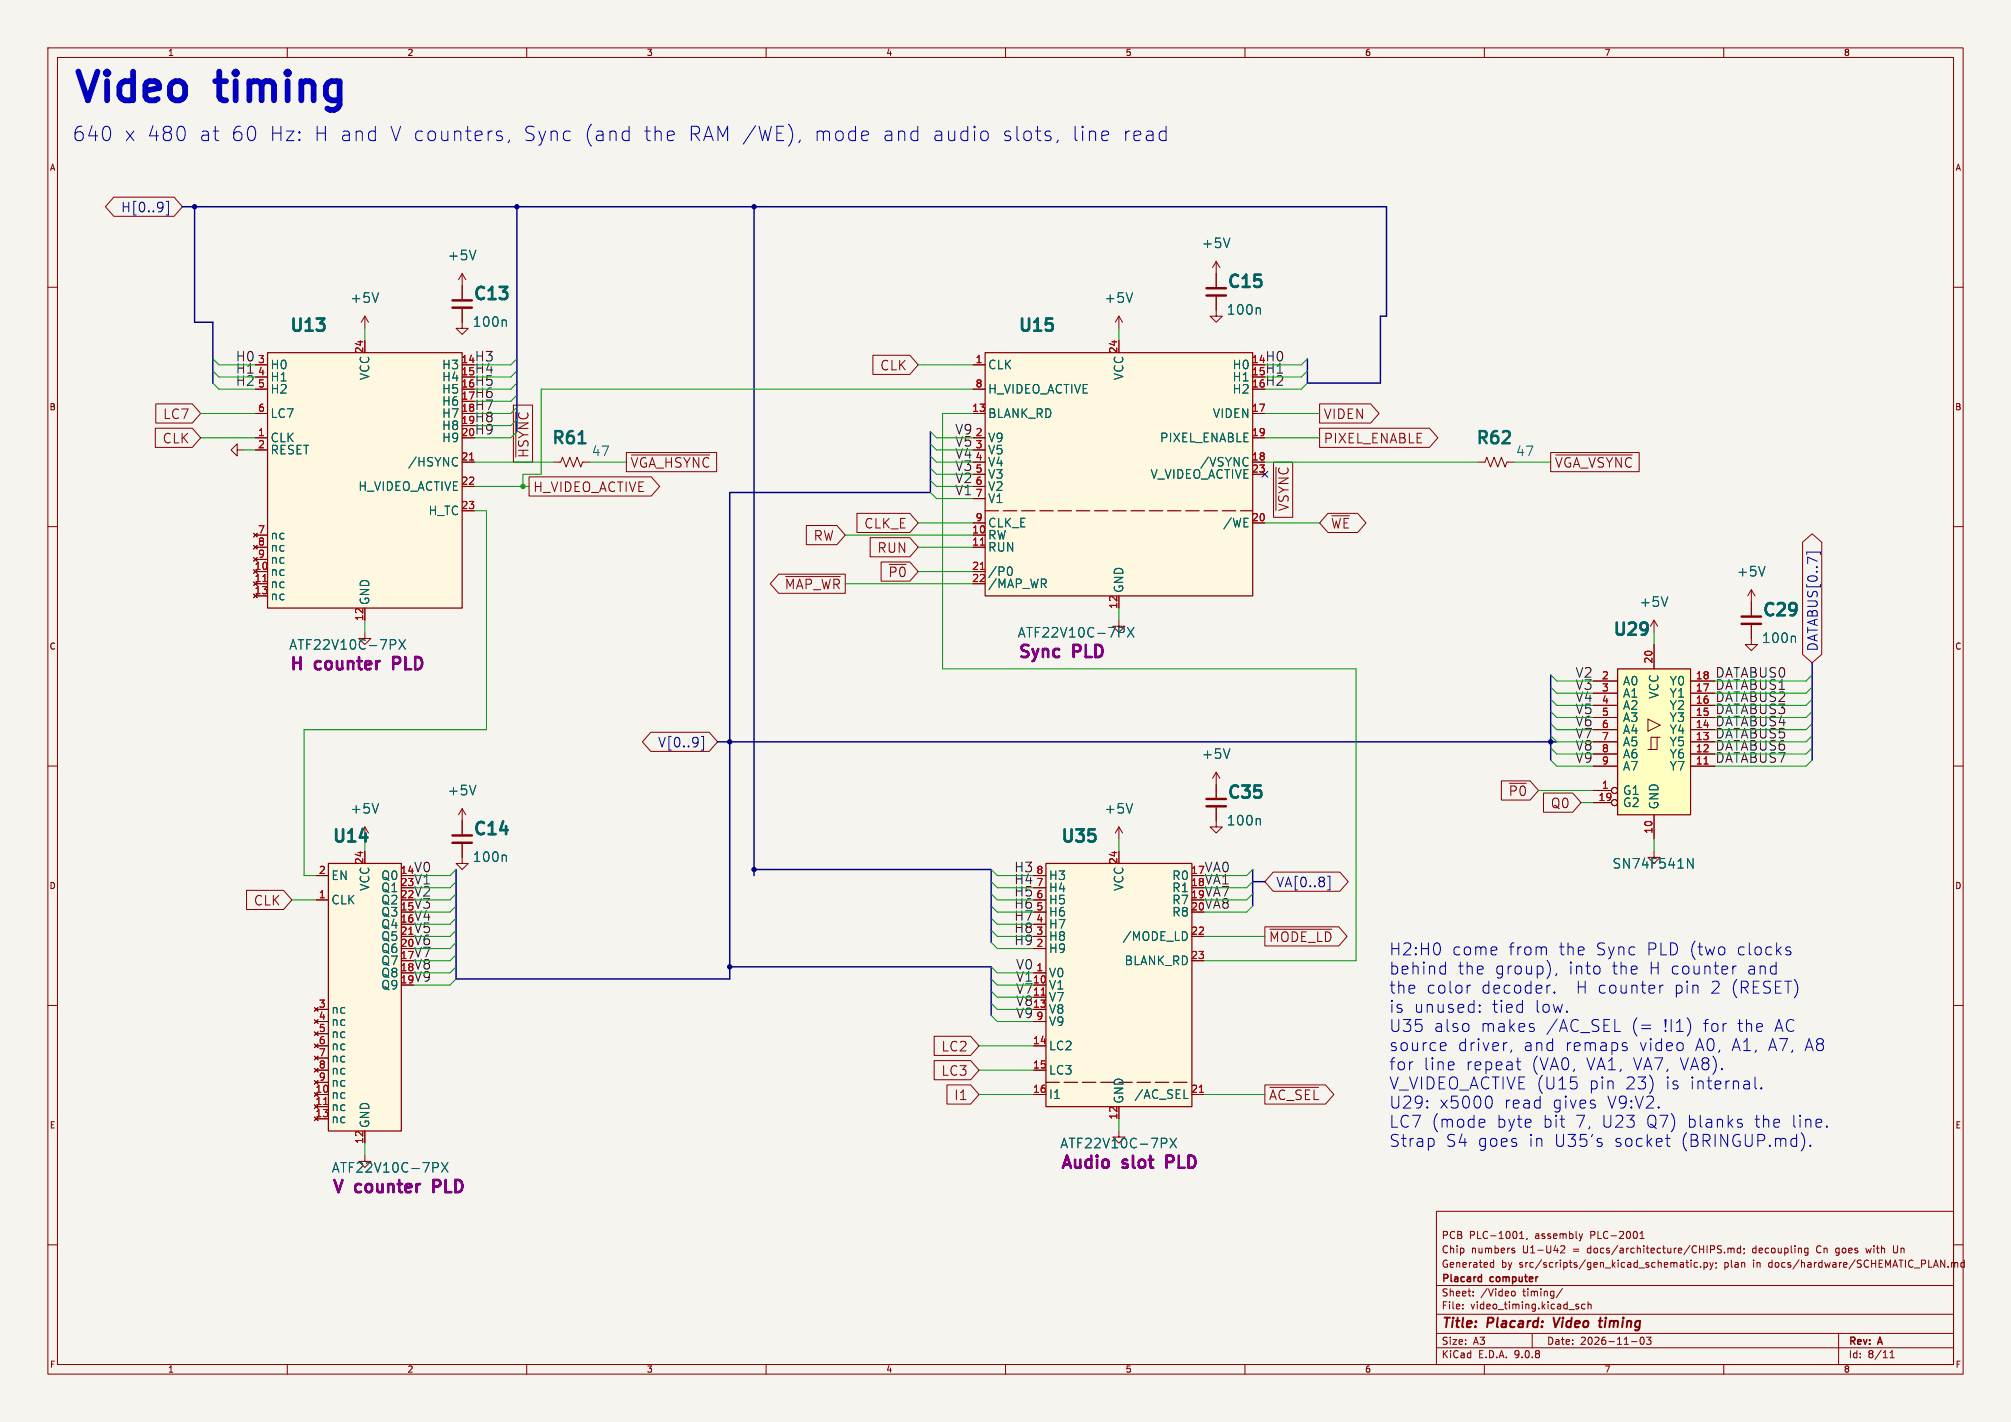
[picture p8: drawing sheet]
<svg xmlns="http://www.w3.org/2000/svg" width="420mm" height="297mm" viewBox="0 0 420 297" stroke-linecap="round" stroke-linejoin="round" font-family="sans-serif">
<path d="M0 0h420v297h-420z" fill="#f5f4ef" stroke="#f5f4ef" stroke-width=".21"/>
<g fill="none" stroke="#840000" stroke-width=".21">
<path d="M10 10h400v277h-400zM12 12h396v273h-396zM60 10v2M110 10v2M160 10v2M210 10v2M260 10v2M310 10v2M360 10v2M10 60h2M408 60h2M115.6 96.5h1.5l.4-1 .7 2 .8-2 .8 2 .7-2 .8 2 .4-1h1.5"/>
<path d="M10 110h2M408 110h2M10 160h2M408 160h2M233.7 172.7l-.8 1.3M233.7 172.7l.7 1.3M233.7 172.7v2.6M254 168.7v4h1.3l-1.3 1.3-1.3-1.3h1.3M254 161.3v5.3M254 161.3l-.8 1.3M254 161.3l.8 1.3M10 210h2"/>
<path d="M408 210h2M233.7 236.2v1.3h1.2l-1.2 1.3-1.3-1.3h1.3M300 253h108v32h-108zM317.4 258.7h.8M317.4 257.6l.4-.4v1.5M318.9 258.6l-.1 .3M329.8 257.7l.4 1M330.2 258.7l-.2 .3M330.5 257.7l-.3 1M342.5 258.7h.9M342.5 257.6l.4-.4v1.5M10 260h2"/>
<path d="M300 278.5h108M300 274.5h108M300 268.5h108M305.5 273.2v.2M305.5 272.5v.1M307.7 270.5v.2M307.7 269.8v.1M311.4 264.6h.5M311.4 263.8h.5M311.9 263.2v1.5M315.7 269.8l.5-.1 .2 .3-.1 .6-.4 .1-.2-.2M315.9 261.2l.4 .1 .1 .2-.2 .2h-.3"/>
<path d="M315.9 260.7l.4 .1M320 278.5v3M325.9 260.3l.6-.1 .3 .4-.9 1.1h.9M326.3 269.1l-1.3 1.9M329.2 272.8l.5 .3v.2l-.5 .1M329.2 272.5h.5M331 272.5l-.4-.1-.3 .3 .1 .6h.6M331.7 272.5l.2-.1 .3 .1 .1 .9M331.7 271.9v1.5M342.7 279.4a.81 .81 0 0 0 .3 1.4l.2-.2 .2-.4-.2-.8M344.8 279.3l-.5 .6 .4 .1v.6l-.2 .2-.6-.2M351.1 263.7h.3l.2 .2v.8"/>
<path d="M351.6 264.6l-.5 .1M351.6 264l-.5 .1M352.1 263.7h.6M352.3 263.2v1.3l.4 .2M353.2 263.2v.1M353.2 263.7v1M354.5 263.8l-.4-.1-.3 .3 .1 .6h.6M355.2 264.5v.2M355.9 263.8l.4-.1 .3 .3-.2 .6h-.5M355.9 263.7v1.5M357.1 263.7l.3 1M357.4 264.7l-.3 .5"/>
<path d="M357.8 263.7l-.4 1M358.4 263.8v.1M358.4 264.6l-.1 .3M358.9 260.2l.6 .1M359.2 261l.3 .3-.3 .4M360.2 261.5v.2M360.9 260.8l.4-.1 .2 .2M360.9 260.7v1M361.5 260.9l.2-.2 .4 .1 .1 .9M361.5 260.9v.8M363.5 260.8l-.4-.1-.3 .3 .1 .6h.6M363.5 260.2v1.5"/>
<path d="M364.2 260.8v.1M364.3 261.6l-.1 .3M377 261.6h.6M377 260.8h.6M377.6 260.7v1.2l-.2 .2-.3 .1M383.4 260.8v.7M384 278.5v6.5M389.7 260.7l.2 1M395.4 260.2v1.2l.2 .2 .4 .1M407.6 263.8l.4-.1 .2 .2M407.6 263.7v1M408 260h2"/>
<path d="M408.2 263.9l.2-.2 .4 .1 .1 .9M408.2 263.9v.8M410.2 263.8l-.4-.1-.3 .3 .2 .6h.5M410.2 263.2v1.5M60 285v2M110 285v2M160 285v2M210 285v2M260 285v2M300 281.5h108M310 285v2M340.7 280.2h1.2"/>
<path d="M360 285v2M394.7 283.6h.9M394.7 282.5l.5-.4v1.5"/>
</g>
<path d="M324.4 275.2l.5 2M333.9 275.9h.7M334.3 275.2l-.3 1.7 .1 .2 .4 .1" fill="none" stroke="#840000" stroke-width=".4"/>
<path d="M309 266.7l.4 .1M309.4 266.2v1.5M309.4 267.6l-.4 .1" fill="none" stroke="#840000" stroke-width=".3"/>
<path d="M120.8 92.6h1.5" fill="none" stroke="#006464" stroke-width=".51"/>
<path d="M252 166.9h4M252 168.4h4" fill="none" stroke="#840000" stroke-width=".51"/>
<path d="M263.1 171.1l.1 1.2" fill="none" stroke="#006464" stroke-width=".21"/>
<path d="M337.8 139.7h15.3v30.5h-15.3z" fill="#ffffc2"/>
<g fill="none" stroke="#840000" stroke-width=".21">
<path d="M345.4 129.5v2.6M345.4 134.6v5.1M345.4 129.5l-.7 1.3M345.4 129.5l.8 1.3M365.8 130.6v4h1.2l-1.2 1.3-1.3-1.3h1.3M365.8 123.2v5.3M365.8 123.2l-.8 1.3M365.8 123.2l.7 1.3M332.7 142.2h5.1M332.7 144.8h5.1M332.7 147.3h5.1M332.7 149.9h5.1"/>
<path d="M332.7 152.4h5.1M332.7 154.9h5.1M332.7 157.5h5.1M344.2 150.2l2.5 1.3-2.5 1.2zM346.1 154h-1.3v2.5M346.7 154h-.6v2.5h-1.9M353.1 142.2h5M353.1 144.8h5M353.1 147.3h5M353.1 149.9h5M353.1 152.4h5M353.1 154.9h5"/>
<path d="M353.1 157.5h5M332.7 160h5.1M332.7 165.1h3.8M332.7 167.6h3.8M345.4 177.8v1.3h1.3l-1.3 1.2-1.2-1.2h1.2M345.4 170.2v5.1M353.1 160h5"/>
<circle cx="337.2" cy="165.1" r=".63"/>
<circle cx="337.2" cy="167.6" r=".63"/>
</g>
<path d="M337.8 139.7h15.3v30.5h-15.3z" fill="none" stroke="#840000" stroke-width=".25"/>
<path d="M355.9 159.6h.8" fill="none" stroke="#a90000" stroke-width=".21"/>
<path d="M374.9 133l.1 1.2M352.4 179.3l1.2 2v-2" fill="none" stroke="#006464" stroke-width=".21"/>
<path d="M363.7 128.8h4.1M363.7 130.3h4.1" fill="none" stroke="#840000" stroke-width=".51"/>
<path d="M218.4 180.3h30.5v50.8h-30.5z" fill="#fff8e1"/>
<path d="M218.4 180.3h30.5v50.8h-30.5z" fill="none" stroke="#840000" stroke-width=".25"/>
<path d="M218.4 226.1h30.5" fill="none" stroke="#840000" stroke-width=".25" stroke-dasharray="2.8 1"/>
<g fill="none" stroke="#840000" stroke-width=".21">
<path d="M254 54.6l-.8 1.3M254 54.6l.8 1.3M254 54.6v5.3M96.5 67.3v1.3h1.3l-1.3 1.3-1.3-1.3h1.3M233.7 66l-.8 1.3M233.7 66l.7 1.3M233.7 66v2.6M254 62v4h1.3l-1.3 1.3-1.3-1.3h1.3M233.7 129.5v1.3h1.2l-1.2 1.3-1.3-1.3h1.3M215.9 182.9h2.5M215.9 185.4h2.5M215.9 188h2.5"/>
<path d="M215.9 190.5h2.5M215.9 193h2.5M215.9 195.6h2.5M215.9 198.1h2.5M215.9 203.2h2.5M215.9 208.3h2.5M215.9 213.4h2.5M248.9 228.6h2.6"/>
</g>
<path d="M217.5 207.8h.8M250.5 228.2h.8" fill="none" stroke="#a90000" stroke-width=".21"/>
<path d="M263.1 64.4l.1 1.2M244.4 237.7l1.3 2M245.7 237.7l-1.3 2M247.3 229.4h.8" fill="none" stroke="#006464" stroke-width=".21"/>
<path d="M252 60.2h4M252 61.7h4" fill="none" stroke="#840000" stroke-width=".51"/>
<path d="M205.7 73.7h55.9v50.8h-55.9z" fill="#fff8e1"/>
<path d="M205.7 73.7h55.9v50.8h-55.9z" fill="none" stroke="#840000" stroke-width=".25"/>
<path d="M205.7 106.7h55.9" fill="none" stroke="#840000" stroke-width=".25" stroke-dasharray="2.8 1"/>
<g fill="none" stroke="#840000" stroke-width=".21">
<path d="M203.2 76.2h2.5M49.5 94v-1.3l-1.2 1.3 1.2 1.3v-1.3h1.3M203.2 81.3h2.5M203.2 91.4h2.5M203.2 94h2.5M203.2 96.5h2.5M203.2 99.1h2.5M308.6 96.5h1.5l.4-1 .8 2 .7-2 .8 2 .8-2 .7 2 .4-1h1.5M203.2 101.6h2.5M203.2 104.1h2.5M203.2 109.2h2.5M203.2 114.3h2.5"/>
<path d="M203.2 119.4h2.5M96.5 179.1v1.2h1.3l-1.3 1.3-1.3-1.3h1.3M76.2 241.3v1.3h1.3l-1.3 1.2-1.3-1.2h1.3"/>
</g>
<path d="M204.8 113.9h.8M204.8 118.9h.8" fill="none" stroke="#a90000" stroke-width=".21"/>
<path d="M210.6 118.5l.2-.1a.98 .98 0 0 1 .7 .8 .98 .98 0 0 1-.4 .9h-.5M235.5 131.1l1.3 2M236.8 131.1l-1.3 2" fill="none" stroke="#006464" stroke-width=".21"/>
<path d="M68.6 180.3h15.2v55.9h-15.2z" fill="#fff8e1"/>
<path d="M68.6 180.3h15.2v55.9h-15.2z" fill="none" stroke="#840000" stroke-width=".25"/>
<g fill="none" stroke="#840000" stroke-width=".21">
<path d="M96.5 57.2l-.7 1.2M96.5 57.2l.8 1.2M96.5 57.2v2.5M76.2 132.1v1.3h1.3l-1.3 1.2-1.3-1.2h1.3M66 182.9h2.6M66 188h2.6M83.8 195.6h2.6M65.7 210.4l.7 .8M65.7 213l.7 .7M65.7 215.5l.7 .8M65.7 218.1l.7 .7M66 210.8h2.6"/>
<path d="M66 213.4h2.6M66 215.9h2.6M66 218.4h2.6M66.4 210.4l-.7 .8M66.4 213l-.7 .7M66.4 215.5l-.7 .8M66.4 218.1l-.7 .7M65.7 220.6l.7 .8M65.7 223.1l.7 .8M65.7 225.7l.7 .7M66 221h2.6M66 223.5h2.6"/>
<path d="M66 226.1h2.6M66 231.1h2.6M66.4 220.6l-.7 .8M66.4 223.1l-.7 .8M66.4 225.7l-.7 .7"/>
</g>
<path d="M85.4 195.1h.8M67.6 230.7h.9" fill="none" stroke="#a90000" stroke-width=".21"/>
<path d="M75.2 174.9h1.5" fill="none" stroke="#006464" stroke-width=".51"/>
<path d="M92.2 242.8l1.3 2M93.5 242.8l-1.3 2" fill="none" stroke="#006464" stroke-width=".21"/>
<path d="M55.9 73.7h40.6v53.3h-40.6z" fill="#fff8e1"/>
<path d="M55.9 73.7h40.6v53.3h-40.6z" fill="none" stroke="#840000" stroke-width=".25"/>
<g fill="none" stroke="#840000" stroke-width=".21">
<path d="M23.8 41.2h12.5l1.8 2-1.8 2h-12.5l-1.8-2zM96.5 59.7v2.8M254 57.2v2.7M53.3 76.2h2.6M53.3 78.7h2.6M76.2 66l-.8 1.3M76.2 66l.8 1.3M76.2 66v2.6M96.5 64.5v2.8M182.3 74.2h7.7l1.8 2-1.8 2h-7.7zM203.2 76.2h2.5M254 62v2.8"/>
<path d="M32.4 89.4h7.8l1.7 2-1.7 2h-7.8zM32.5 84.4h7.7l1.7 2-1.7 2h-7.7zM53.3 81.3h2.6M53.3 86.4h2.6M53.3 91.4h2.6M53.3 94h2.6M96.5 96.5h2.6M107.2 84.6h4v11.9h-4zM107.7 86.1v9.4M110.5 99.6h25.5l1.8 2-1.8 2h-25.5zM130.8 94.5h18.9v4h-18.9zM131.9 95h16.3"/>
<path d="M203.2 81.3h2.5M203.2 91.4h2.5M203.2 94h2.5M203.2 96.5h2.5M203.2 99.1h2.5M266 96.5h4v11.5h-4zM266.5 97.6v9M275.6 84.4h10.7l1.7 2-1.7 2h-10.7zM275.6 89.4h22.9l1.8 2-1.8 2h-22.9zM323.8 94.5h18.5v4h-18.5zM324.9 95h16M53 111.4l.7 .7"/>
<path d="M53 113.9l.7 .8M53 116.5l.7 .7M53.3 111.8h2.6M53.3 114.3h2.6M53.3 116.8h2.6M53.7 111.4l-.7 .7M53.7 113.9l-.7 .8M53.7 116.5l-.7 .7M162.6 119.9h13.9v4h-13.9l-1.7-2zM168.4 109.8h6.4l1.7 2-1.7 2h-6.4zM179 107.2h11l1.8 2-1.8 2h-11zM181.7 112.3h8.3l1.8 2-1.8 2h-8.3z"/>
<path d="M184 117.4h6l1.8 2-1.8 2h-6zM203.2 114.3h2.5M203.2 101.6h2.5M203.2 104.1h2.5M203.2 109.2h2.5M203.2 119.4h2.5M277.3 107.2h6.2l1.8 2-1.8 2h-6.2l-1.7-2zM376.5 113.2l2-1.7 2 1.7v23.5l-2 1.7-2-1.7zM53.3 121.9h2.6M164.1 120.4h11.4M345.4 134.6v5.1M365.8 125.7v2.8"/>
<path d="M365.8 130.6v2.8M135.9 152.9h12.2l1.8 2-1.8 2h-12.2l-1.7-2zM332.7 142.2h5.1M332.7 144.8h5.1M332.7 147.3h5.1M332.7 149.9h5.1M332.7 152.4h5.1M332.7 154.9h5.1M332.7 157.5h5.1M353.1 142.2h5M353.1 144.8h5M353.1 147.3h5"/>
<path d="M353.1 149.9h5M353.1 152.4h5M353.1 154.9h5M353.1 157.5h5M76.2 172.7v2.6M76.2 172.7l-.8 1.3M76.2 172.7l.8 1.3M96.5 168.9v5.3M96.5 176.3v2.8M96.5 168.9l-.7 1.3M96.5 168.9l.8 1.3M254 163.8v2.8"/>
<path d="M254 168.7v2.8M313.6 163.1h6l1.7 2-1.7 2h-6zM322.3 165.6h6.1l1.8 2-1.8 2h-6.1zM332.7 160h5.1M332.7 165.1h3.8M332.7 167.6h3.8M345.4 170.2v5.1M353.1 160h5M51.5 186h7.7l1.8 2-1.8 2h-7.7zM66 182.9h2.6M66 188h2.6M83.8 195.6h2.6"/>
<path d="M215.9 182.9h2.5M215.9 185.4h2.5M215.9 188h2.5M215.9 190.5h2.5M215.9 193h2.5M215.9 195.6h2.5M215.9 198.1h2.5M264.2 193.6h15.4l1.7 2-1.7 2h-15.4zM265.2 194.1h12.9M265.9 182.1h13.9l1.8 2.1-1.8 2h-13.9l-1.7-2zM65.7 210.4l.7 .8M65.7 213l.7 .7"/>
<path d="M65.7 215.5l.7 .8M65.7 218.1l.7 .7M66 213.4h2.6M66 210.8h2.6M66 215.9h2.6M66 218.4h2.6M66.4 210.4l-.7 .8M66.4 213l-.7 .7M66.4 215.5l-.7 .8M66.4 218.1l-.7 .7M195.1 216.4h7.6l1.8 2-1.8 2h-7.6zM215.9 203.2h2.5"/>
<path d="M215.9 208.3h2.5M215.9 213.4h2.5M65.7 220.6l.7 .8M65.7 223.1l.7 .8M65.7 225.7l.7 .7M66 221h2.6M66 223.5h2.6M66 226.1h2.6M66 231.1h2.6M66.4 220.6l-.7 .8M66.4 223.1l-.7 .8M66.4 225.7l-.7 .7"/>
<path d="M195.1 221.5h7.6l1.8 2-1.8 2h-7.6zM197.8 226.6h4.9l1.8 2-1.8 2h-4.9zM248.9 228.6h2.6M264.2 226.6h12.6l1.8 2-1.8 2h-12.6zM265.2 227.1h10.2"/>
<circle cx="337.2" cy="165.1" r=".63"/>
<circle cx="337.2" cy="167.6" r=".63"/>
</g>
<path d="M98.1 96.1h.8M204.8 113.9h.8M204.8 118.9h.8M54.9 121.5h.9M355.9 159.6h.8M85.4 195.1h.8M217.5 207.8h.8M67.6 230.7h.9M250.5 228.2h.8" fill="none" stroke="#a90000" stroke-width=".21"/>
<g fill="none" stroke="#006464" stroke-width=".21">
<path d="M105.6 66.9l.1 1.3M263.1 64.4l.1 1.2M95.2 95.5l.4 .2M95.6 97.2l-.4 .1M210.6 118.5l.2-.1a.98 .98 0 0 1 .7 .8 .98 .98 0 0 1-.4 .9h-.5M83.3 133.6l1.4 2M84.7 133.6l-1.4 2M235.5 131.1l1.3 2M236.8 131.1l-1.3 2M374.9 133l.1 1.2M105.6 178.7l.1 1.2M263.1 171.1l.1 1.2"/>
<path d="M352.4 179.3l1.2 2v-2M244.4 237.7l1.3 2M245.7 237.7l-1.3 2M247.3 229.4h.8M92.2 242.8l1.3 2M93.5 242.8l-1.3 2"/>
</g>
<path d="M94.5 62.7h4.1M94.5 64.3h4.1M94.5 174.5h4.1M94.5 176h4.1" fill="none" stroke="#840000" stroke-width=".51"/>
<path d="M34.7 42h.5v2.9h-.5M263.6 98.5l1.2 1.2M264.8 98.5l-1.2 1.2M377.3 115.8v-.5h2.9v.5M146.5 153.8h.4v2.9h-.4M277.3 183h.4v2.9h-.4" fill="none" stroke="#000084" stroke-width=".21"/>
<path d="M38.1 43.2h251.5v22.8h-1.3v14h-15.3v-5.1M40.6 43.2v24.1h3.8v12.7M107.9 43.2v39.4M157.5 43.2v139.7M194.3 90.2v12.7h-41.9v101.6h-57.2v-22.9M378.5 138.4v20.4M149.9 154.9h175.2M323.8 141v17.8M157.5 181.6h49.5v15.3M261.6 181.6v7.6M261.6 184.2h2.6M152.4 201.9h54.6v10.2" fill="none" stroke="#000084" stroke-width=".3"/>
<g fill="none" stroke="#009600" stroke-width=".21">
<path d="M44.4 74.9l1.3 1.3h7.6M44.4 77.5l1.3 1.2h7.6M76.2 68.6v2.5M107.9 74.9l-1.2 1.3h-7.6M107.9 77.5l-1.2 1.2h-7.6M191.8 76.2h11.4M233.7 68.6v2.5M273 74.9l-1.2 1.3h-7.6M273 77.5l-1.2 1.2h-7.6M41.9 86.4h11.4M41.9 91.4h11.4M44.4 80l1.3 1.3h7.6"/>
<path d="M50.8 94h2.5M99.1 96.5h16.5M107.9 85.1l-1.2 1.3h-7.6M107.9 90.2l-1.2 1.2h-7.6M107.9 82.6l-1.2 1.2h-7.6M107.9 80l-1.2 1.3h-7.6M107.9 87.6l-1.2 1.3h-7.6M123.2 96.5h7.6M194.3 95.3l1.3 1.2h7.6M194.3 92.7l1.3 1.3h7.6M194.3 97.8l1.3 1.3h7.6M194.3 90.2l1.3 1.2h7.6"/>
<path d="M203.2 86.4h-6.4v53.3h86.4v61h-31.7M203.2 81.3h-90.2v17.8h-3.8v2.5M264.2 96.5h44.4M264.2 86.4h11.4M264.2 91.4h11.4M273 80l-1.2 1.3h-7.6M316.2 96.5h7.6M99.1 101.6h11.4M99.1 106.7h2.5v45.7h-38.1v30.5h2.5M176.5 111.8h26.7M191.8 109.2h11.4M191.8 114.3h11.4"/>
<path d="M191.8 119.4h11.4M194.3 100.3l1.3 1.3h7.6M194.3 102.9l1.3 1.2h7.6M264.2 109.2h11.4M76.2 129.5v2.6M176.5 121.9h26.7M233.7 127v2.5M345.4 132.1v2.5M323.8 141l1.3 1.2h7.6M323.8 156.2l1.3 1.3h7.6M323.8 151.1l1.3 1.3h7.6M323.8 158.8l1.3 1.2h7.6"/>
<path d="M323.8 153.7l1.3 1.2h7.6M323.8 143.5l1.3 1.3h7.6M323.8 146.1l1.3 1.2h7.6M323.8 148.6l1.3 1.3h7.6M378.5 141l-1.3 1.2h-19.1M378.5 156.2l-1.3 1.3h-19.1M378.5 151.1l-1.3 1.3h-19.1M378.5 158.8l-1.3 1.2h-19.1M378.5 153.7l-1.3 1.2h-19.1M378.5 143.5l-1.3 1.3h-19.1M378.5 146.1l-1.3 1.2h-19.1M378.5 148.6l-1.3 1.3h-19.1"/>
<path d="M233.7 175.3v2.5M321.3 165.1h11.4M330.2 167.6h2.5M345.4 175.3v2.5M61 188h5M95.2 184.2l-1.2 1.2h-7.6M95.2 186.7l-1.2 1.3h-7.6M95.2 189.2l-1.2 1.3h-7.6M95.2 196.9l-1.2 1.2h-7.6M95.2 199.4l-1.2 1.3h-7.6M95.2 191.8l-1.2 1.2h-7.6M95.2 194.3l-1.2 1.3h-7.6"/>
<path d="M95.2 181.6l-1.2 1.3h-7.6M207 184.2l1.3 1.2h7.6M207 186.7l1.3 1.3h7.6M207 189.2l1.3 1.3h7.6M207 196.9l1.3 1.2h7.6M207 191.8l1.3 1.2h7.6M207 194.3l1.3 1.3h7.6M207 181.6l1.3 1.3h7.6M251.5 195.6h12.7M261.6 184.2l-1.3 1.2h-8.8M261.6 186.7l-1.3 1.3h-8.8M261.6 189.2l-1.3 1.3h-8.8"/>
<path d="M261.6 181.6l-1.3 1.3h-8.8M95.2 204.5l-1.2 1.2h-7.6M95.2 201.9l-1.2 1.3h-7.6M204.5 218.4h11.4M207 212.1l1.3 1.3h7.6M207 209.6l1.3 1.2h7.6M207 204.5l1.3 1.2h7.6M207 201.9l1.3 1.3h7.6M207 207l1.3 1.3h7.6M76.2 238.8v2.5M204.5 223.5h11.4M204.5 228.6h11.4"/>
<path d="M233.7 233.7v2.5M251.5 228.6h12.7"/>
</g>
<g fill="none" stroke="#0000c2" stroke-width=".21">
<path d="M38.5 26.9l.2 .6-.2 1.3M77.5 27.4l.9 .1M78.4 26.4v3M78.4 29.2l-.9 .2M104.8 27.5l-.7-.1-.4 .4 .1 .4 1 .3 .2 .3-.2 .4-.3 .2-.8-.2M106.4 29.2l-.3 .6M118.2 27.4l.9 .1M119.1 29.2l-.9 .2M131.4 27.5l-.9-.1-.5 .5v.9l.2 .4 .3 .2 .9-.2M139.5 29.2l.3 .2 .9-.2M139.5 27.5l.3-.1 .9 .1M140.8 28.1l-1.4 .3"/>
<path d="M164.7 25.9a3.4 3.4 0 0 1 0 4.6M181 27.4h-.6l-.4 .4v1.1l.1 .3 .9 .2M181.4 28.1l-1.4 .3M191.4 27.4h-.6l-.6 .5v.9l.2 .3 .4 .3h.6M205.4 27.4l-.6 .5v.9l.6 .6M219.4 27.5l-.7-.1-.5 .4 .2 .4 1 .3 .1 .3-.1 .4-.3 .2-.9-.2M228.7 27.5l.1 .3v1.6M230.5 27.4l-.4 .4v1.1l.4 .5M231.5 28.1l-1.4 .3M243.5 27.5l-.8-.1-.6 .5v.9l.3 .4 .3 .2 .8-.2M243.5 26.4v3M322.6 197.8l.4 .3v1.3"/>
<path d="M360 197.9l.2 .3v.8l-.2 .3M373 198.2l.3 .4 .6 .1 .1 .3-.1 .3-.2 .1-.7-.1M373.9 197.9l-.6-.1-.3 .3M301.2 201.8l.7 .1M301.2 217.8l.7 .1 .1 .5-1.2 .2M301.9 200.9v2.5M301.9 203.3l-.7 .1M301.9 219.3l-.7 .1M306.6 214l.2 .2-.2 1M307.1 205.8a.64 .64 0 0 0-.7 .4M309 211.2l.1 .1-.1 .1M309 211.2l-.1 .1 .1 .1"/>
<path d="M309 209.9v.2M309 211.2v.2M309 209.9l.1 .1-.1 .1M309 209.9l-.1 .1 .1 .1M315.7 219.3l-.2 .5M320.1 214.6l.4 .4-.2 .3-.2 .1M320.1 213.8l.2 .1M323.8 205.8l-.5 .1M324.6 207.2l.1 .1-.1 .1M324.6 207.2l-.1 .1 .1 .1M324.6 207.2v.2M325.1 203.3l-.2 .5"/>
<path d="M327.2 211.2l.2 .1-.2 .1M333.9 201.9l.2 .3v.8l-.2 .3M337.2 215.4h1.2M339.1 218.6l.6 .1 .2 .4-.4 .3h-.5M339.1 217.8l.6 .1M342.8 214.1h1.9M342.8 214.8h1.9M346.6 205.8v1.6M347.4 205.8a.64 .64 0 0 0-.8 .4M351.3 217.9l.2 .3v.8l-.2 .3M352.8 213.3a2.99 2.99 0 0 1 0 2.4M360.3 213.8h.3"/>
<path d="M361.9 201.8v1.6M362.6 201.8a.64 .64 0 0 0-.7 .4M299.4 238l.1 .2-.1 1M303.6 221.9l.1 .5-1.2 .2M309.3 233.8l.7 .1 .1 .5-1.2 .2M310 235.3l-.7 .1M311.5 229.4a1.29 1.29 0 0 1-.7 2M316.6 221.8h1M317 220.9v2.2l.1 .2 .5 .1M325.8 233.8h1M326.5 235.4h.3M329.3 226.1l.1 .3-.1 .8"/>
<path d="M333.1 230.7l.1 .3-.1 .3M333.9 238.6l.6 .1 .1 .4-.3 .3h-.5M333.9 237.8l.6 .1M345.1 225.7l.1 .5-.1 1.1M347.8 237.8h1M348.2 236.9v2.2l.1 .2 .5 .1M363 234.5l.8 .2 .1 .4-.3 .3-.8-.1M363 233.9l.2-.1 .6 .1M366.5 224.9v2.2l.4 .3M367.8 227.2l.2 .1-.2 .1M367.8 227.2l-.1 .1 .1 .1M367.8 227.2v.2"/>
<path d="M376.3 236.7a2.94 2.94 0 0 1 0 3.6M378.1 239.2l.1 .1-.1 .1M378.1 239.2l-.1 .1 .1 .1M378.1 239.2v.2M381.5 235.2l.1 .1-.1 .1M381.5 235.2l-.1 .1 .1 .1M381.5 235.2v.2"/>
</g>
<path d="M75.2 174.9h1.5" fill="none" stroke="#006464" stroke-width=".51"/>
<g fill="#000084" stroke="#000084" stroke-width=".21">
<circle cx="323.8" cy="154.9" r=".46"/>
<circle cx="40.6" cy="43.2" r=".46"/>
<circle cx="107.9" cy="43.2" r=".46"/>
<circle cx="157.5" cy="43.2" r=".46"/>
<circle cx="157.5" cy="181.6" r=".46"/>
<circle cx="152.4" cy="201.9" r=".46"/>
<circle cx="152.4" cy="154.9" r=".46"/>
</g>
<circle cx="109.2" cy="101.6" r=".46" fill="#009600" stroke="#009600" stroke-width=".21"/>
<g font-size="8.4" fill="#0000c2">
<text x="15" y="21.8">Video</text>
<text x="46" y="21.8">timing</text>
</g>
<g font-size="4.2" fill="#0000c2">
<text x="15" y="29.8">640</text>
<text x="25.7" y="29.8">x 480</text>
<text x="41" y="29.8">at</text>
<text x="47.6" y="29.8">60</text>
<text x="55.4" y="29.8">Hz: H and</text>
<text x="80.1" y="29.8">V counters,</text>
<text x="107.7" y="29.8">Sync</text>
<text x="120.3" y="29.8">(and</text>
<text x="132.6" y="29.8">the</text>
<text x="141.7" y="29.8">RAM /WE),</text>
<text x="167.7" y="29.8">mode</text>
<text x="181.9" y="29.8">and</text>
<text x="192.1" y="29.8">audio</text>
<text x="206.6" y="29.8">slots,</text>
<text x="221" y="29.8">line</text>
<text x="231.4" y="29.8">read</text>
</g>
<g font-size="3.5" fill="#006464">
<text x="98.5" y="63.3">C13</text>
<text x="256" y="60.8">C15</text>
<text x="60.2" y="70">U13</text>
<text x="212.3" y="70">U15</text>
<text x="114.9" y="93.5">R61</text>
<text x="307.9" y="93.5">R62</text>
<text x="367.8" y="129.4">C29</text>
<text x="336.5" y="133.5">U29</text>
<text x="256" y="167.5">C35</text>
<text x="69.1" y="176.6">U14</text>
<text x="98.5" y="175.1">C14</text>
<text x="221.2" y="176.6">U35</text>
</g>
<g font-size="3.5" fill="#840084">
<text x="60.2" y="140.7">H</text>
<text x="65.8" y="140.7">counter</text>
<text x="83" y="140.7">PLD</text>
<text x="212.3" y="138.1">Sync</text>
<text x="224.1" y="138.1">PLD</text>
<text x="221.2" y="244.8">Audio</text>
<text x="234.5" y="244.8">slot</text>
<text x="244.6" y="244.8">PLD</text>
<text x="69.1" y="249.9">V</text>
<text x="74.2" y="249.9">counter</text>
<text x="91.4" y="249.9">PLD</text>
</g>
<g font-size="3.5" fill="#0000c2">
<text x="290" y="203.7">behind</text>
<text x="290" y="199.7">H2:H0</text>
<text x="303.1" y="199.7">come</text>
<text x="304.2" y="203.7">the</text>
<text x="311.9" y="203.7">group),</text>
<text x="314.8" y="199.7">from</text>
<text x="325.2" y="199.7">the</text>
<text x="327.3" y="203.7">into</text>
<text x="332.9" y="199.7">Sync</text>
<text x="336.3" y="203.7">the</text>
<text x="343.5" y="199.7">PLD (two</text>
<text x="344" y="203.7">H counter</text>
<text x="362.2" y="199.7">clocks</text>
<text x="364.3" y="203.7">and</text>
<text x="290" y="207.8">the</text>
<text x="297.7" y="207.8">color</text>
<text x="309.1" y="207.8">decoder.</text>
<text x="328.8" y="207.8">H counter</text>
<text x="349.1" y="207.8">pin</text>
<text x="356.7" y="207.8">2 (RESET)</text>
<text x="290" y="215.8">U35</text>
<text x="290" y="211.7">is</text>
<text x="295.1" y="211.7">unused:</text>
<text x="299.2" y="215.8">also</text>
<text x="309" y="215.8">makes</text>
<text x="311.3" y="211.7">tied</text>
<text x="320.2" y="211.7">low.</text>
<text x="322.6" y="215.8">/AC_SEL</text>
<text x="340.3" y="215.8">(=</text>
<text x="346.9" y="215.8">!I1)</text>
<text x="355.2" y="215.8">for</text>
<text x="362.3" y="215.8">the</text>
<text x="370" y="215.8">AC</text>
<text x="290" y="219.8">source</text>
<text x="304.2" y="219.8">driver,</text>
<text x="317.9" y="219.8">and</text>
<text x="326.5" y="219.8">remaps</text>
<text x="342" y="219.8">video</text>
<text x="353.6" y="219.8">A0, A1, A7, A8</text>
<text x="290" y="227.7">V_VIDEO_ACTIVE (U15</text>
<text x="290" y="223.7">for</text>
<text x="297.1" y="223.7">line</text>
<text x="305.9" y="223.7">repeat</text>
<text x="319.5" y="223.7">(VA0,</text>
<text x="330.9" y="223.7">VA1, VA7, VA8).</text>
<text x="331.6" y="227.7">pin</text>
<text x="339.2" y="227.7">23)</text>
<text x="347.4" y="227.7">is</text>
<text x="352.5" y="227.7">internal.</text>
<text x="290" y="231.8">U29:</text>
<text x="300.4" y="231.8">x5000</text>
<text x="313.8" y="231.8">read</text>
<text x="323.9" y="231.8">gives</text>
<text x="335.3" y="231.8">V9:V2.</text>
<text x="290" y="235.7">LC7 (mode</text>
<text x="290" y="239.7">Strap</text>
<text x="301.7" y="239.7">S4 goes</text>
<text x="312.3" y="235.7">byte</text>
<text x="318.9" y="239.7">in</text>
<text x="321.9" y="235.7">bit</text>
<text x="324.2" y="239.7">U35's</text>
<text x="328.6" y="235.7">7,</text>
<text x="334.1" y="235.7">U23</text>
<text x="336.7" y="239.7">socket</text>
<text x="343.3" y="235.7">Q7)</text>
<text x="350.6" y="239.7">(BRINGUP.md).</text>
<text x="351.8" y="235.7">blanks</text>
<text x="365.8" y="235.7">the</text>
<text x="373.5" y="235.7">line.</text>
</g>
<g font-size="2.8" fill="#000084">
<text x="25.3" y="44.6">H[0..9]</text>
<text x="110.6" y="95.8" transform="rotate(-90 110.6 95.8)">~{HSYNC}</text>
<text x="379.8" y="136.2" transform="rotate(-90 379.8 136.2)">DATABUS[0..7]</text>
<text x="137.5" y="156.3">V[0..9]</text>
<text x="266.4" y="185.5">VA[0..8]</text>
</g>
<g font-size="2.8" fill="#006464">
<text x="250.9" y="52">+5V</text>
<text x="93.4" y="54.6">+5V</text>
<text x="73.1" y="63.5">+5V</text>
<text x="230.6" y="63.5">+5V</text>
<text x="256.1" y="65.9">100n</text>
<text x="98.7" y="68.5">100n</text>
<text x="123.5" y="95.5">47</text>
<text x="316.6" y="95.5">47</text>
<text x="362.7" y="120.6">+5V</text>
<text x="342.4" y="127">+5V</text>
<text x="60.3" y="135.9">ATF22V10C-7PX</text>
<text x="212.5" y="133.4">ATF22V10C-7PX</text>
<text x="367.9" y="134.5">100n</text>
<text x="250.9" y="158.7">+5V</text>
<text x="93.4" y="166.3">+5V</text>
<text x="73.1" y="170.1">+5V</text>
<text x="230.6" y="170.1">+5V</text>
<text x="256.1" y="172.6">100n</text>
<text x="98.7" y="180.2">100n</text>
<text x="336.7" y="181.6">SN74F541N</text>
<text x="69.2" y="245.1">ATF22V10C-7PX</text>
<text x="221.4" y="240">ATF22V10C-7PX</text>
</g>
<g font-size="2.8" fill="#0f0f0f">
<text x="49.3" y="75.6">H0</text>
<text x="99.1" y="75.6">H3</text>
<text x="264.2" y="75.6">H0</text>
<text x="49.3" y="80.7">H2</text>
<text x="49.3" y="78.2">H1</text>
<text x="99.1" y="83.3">H6</text>
<text x="99.1" y="78.2">H4</text>
<text x="99.1" y="80.7">H5</text>
<text x="264.2" y="78.2">H1</text>
<text x="264.2" y="80.7">H2</text>
<text x="99.1" y="85.8">H7</text>
<text x="99.1" y="88.3">H8</text>
<text x="99.1" y="90.9">H9</text>
<text x="199.5" y="93.4">V5</text>
<text x="199.5" y="90.9">V9</text>
<text x="199.5" y="96">V4</text>
<text x="199.5" y="101">V2</text>
<text x="199.5" y="98.5">V3</text>
<text x="199.5" y="103.6">V1</text>
<text x="329.1" y="141.7">V2</text>
<text x="358.1" y="141.7">DATABUS0</text>
<text x="329.1" y="144.2">V3</text>
<text x="329.1" y="149.3">V5</text>
<text x="329.1" y="146.8">V4</text>
<text x="358.1" y="146.8">DATABUS2</text>
<text x="358.1" y="144.2">DATABUS1</text>
<text x="358.1" y="149.3">DATABUS3</text>
<text x="329.1" y="154.4">V7</text>
<text x="329.1" y="151.9">V6</text>
<text x="358.1" y="154.4">DATABUS5</text>
<text x="358.1" y="151.9">DATABUS4</text>
<text x="329.1" y="156.9">V8</text>
<text x="329.1" y="159.5">V9</text>
<text x="358.1" y="156.9">DATABUS6</text>
<text x="358.1" y="159.5">DATABUS7</text>
<text x="86.4" y="184.9">V1</text>
<text x="86.4" y="182.3">V0</text>
<text x="211.8" y="182.3">H3</text>
<text x="211.8" y="184.9">H4</text>
<text x="251.5" y="184.9">VA1</text>
<text x="251.5" y="182.3">VA0</text>
<text x="86.4" y="190">V3</text>
<text x="86.4" y="187.4">V2</text>
<text x="211.8" y="187.4">H5</text>
<text x="211.8" y="190">H6</text>
<text x="251.5" y="190">VA8</text>
<text x="251.5" y="187.4">VA7</text>
<text x="86.4" y="195">V5</text>
<text x="86.4" y="192.5">V4</text>
<text x="86.4" y="197.6">V6</text>
<text x="211.8" y="192.5">H7</text>
<text x="211.8" y="195">H8</text>
<text x="211.8" y="197.6">H9</text>
<text x="86.4" y="200.1">V7</text>
<text x="86.4" y="202.7">V8</text>
<text x="212.2" y="202.7">V0</text>
<text x="86.4" y="205.2">V9</text>
<text x="212.2" y="205.2">V1</text>
<text x="212.2" y="207.7">V7</text>
<text x="212.2" y="210.3">V8</text>
<text x="212.2" y="212.8">V9</text>
</g>
<g font-size="2.8" fill="#840000">
<text x="183.8" y="77.6">CLK</text>
<text x="34.1" y="87.7">LC7</text>
<text x="276.3" y="87.7">VIDEN</text>
<text x="34" y="92.8">CLK</text>
<text x="276.3" y="92.8">PIXEL_ENABLE</text>
<text x="131.6" y="97.9">~{VGA_HSYNC}</text>
<text x="324.6" y="97.9">~{VGA_VSYNC}</text>
<text x="111.2" y="103">H_VIDEO_ACTIVE</text>
<text x="269.3" y="106.8" transform="rotate(-90 269.3 106.8)">~{VSYNC}</text>
<text x="169.9" y="113.1">RW</text>
<text x="180.5" y="110.6">CLK_E</text>
<text x="277.8" y="110.6">~{WE}</text>
<text x="183.3" y="115.7">RUN</text>
<text x="163.9" y="123.3">~{MAP_WR}</text>
<text x="185.6" y="120.8">~{P0}</text>
<text x="315.1" y="166.5">~{P0}</text>
<text x="323.9" y="169">Q0</text>
<text x="53" y="189.3">CLK</text>
<text x="264.9" y="197">~{MODE_LD}</text>
<text x="196.6" y="219.8">LC2</text>
<text x="196.6" y="224.9">LC3</text>
<text x="199.3" y="230">I1</text>
<text x="264.9" y="230">~{AC_SEL}</text>
<text x="301" y="277.9">Title:</text>
<text x="310.6" y="277.9">Placard:</text>
<text x="325.4" y="277.9">Video</text>
<text x="335.7" y="277.9">timing</text>
</g>
<g font-size="2.5" fill="#006464">
<text x="56.4" y="77.3">H0</text>
<text x="92.3" y="77.3">H3</text>
<text x="206.2" y="77.3">CLK</text>
<text x="257.4" y="77.3">H0</text>
<text x="56.4" y="79.9">H1</text>
<text x="56.4" y="82.4">H2</text>
<text x="77.3" y="79.4" transform="rotate(-90 77.3 79.4)">VCC</text>
<text x="92.3" y="79.9">H4</text>
<text x="92.3" y="82.4">H5</text>
<text x="206.2" y="82.4">H_VIDEO_ACTIVE</text>
<text x="234.8" y="79.4" transform="rotate(-90 234.8 79.4)">VCC</text>
<text x="257.4" y="79.9">H1</text>
<text x="257.4" y="82.4">H2</text>
<text x="56.4" y="87.5">LC7</text>
<text x="92.3" y="84.9">H6</text>
<text x="92.3" y="87.5">H7</text>
<text x="206.2" y="87.5">BLANK_RD</text>
<text x="253.3" y="87.5">VIDEN</text>
<text x="56.4" y="92.6">CLK</text>
<text x="56.4" y="95.1">RESET</text>
<text x="92.3" y="90">H8</text>
<text x="92.3" y="92.6">H9</text>
<text x="206.2" y="92.6">V9</text>
<text x="206.2" y="95.1">V5</text>
<text x="242.2" y="92.6">PIXEL_ENABLE</text>
<text x="85.2" y="97.6">/HSYNC</text>
<text x="206.2" y="97.6">V4</text>
<text x="206.2" y="100.2">V3</text>
<text x="240.3" y="100.2">V_VIDEO_ACTIVE</text>
<text x="250.6" y="97.6">/VSYNC</text>
<text x="74.8" y="102.7">H_VIDEO_ACTIVE</text>
<text x="89.5" y="107.8">H_TC</text>
<text x="206.2" y="102.7">V2</text>
<text x="206.2" y="105.3">V1</text>
<text x="56.4" y="112.9">nc</text>
<text x="206.2" y="110.3">CLK_E</text>
<text x="206.2" y="112.9">RW</text>
<text x="255.4" y="110.3">/WE</text>
<text x="56.4" y="115.4">nc</text>
<text x="56.4" y="118">nc</text>
<text x="206.2" y="115.4">RUN</text>
<text x="56.4" y="120.5">nc</text>
<text x="56.4" y="123">nc</text>
<text x="56.4" y="125.6">nc</text>
<text x="206.2" y="120.5">/P0</text>
<text x="206.2" y="123">/MAP_WR</text>
<text x="234.8" y="124" transform="rotate(-90 234.8 124)">GND</text>
<text x="77.3" y="126.5" transform="rotate(-90 77.3 126.5)">GND</text>
<text x="338.8" y="143.4">A0</text>
<text x="348.7" y="143.4">Y0</text>
<text x="338.8" y="145.9">A1</text>
<text x="338.8" y="148.4">A2</text>
<text x="346.6" y="146" transform="rotate(-90 346.6 146)">VCC</text>
<text x="348.7" y="145.9">Y1</text>
<text x="348.7" y="148.4">Y2</text>
<text x="338.8" y="151">A3</text>
<text x="338.8" y="153.5">A4</text>
<text x="348.7" y="151">Y3</text>
<text x="348.7" y="153.5">Y4</text>
<text x="338.8" y="156.1">A5</text>
<text x="338.8" y="158.6">A6</text>
<text x="338.8" y="161.1">A7</text>
<text x="348.7" y="156.1">Y5</text>
<text x="348.7" y="158.6">Y6</text>
<text x="348.7" y="161.1">Y7</text>
<text x="338.8" y="166.2">G1</text>
<text x="338.8" y="168.8">G2</text>
<text x="346.6" y="169.2" transform="rotate(-90 346.6 169.2)">GND</text>
<text x="69.1" y="184">EN</text>
<text x="79.6" y="184">Q0</text>
<text x="218.9" y="184">H3</text>
<text x="244.8" y="184">R0</text>
<text x="69.1" y="189.1">CLK</text>
<text x="77.3" y="186.1" transform="rotate(-90 77.3 186.1)">VCC</text>
<text x="79.6" y="186.5">Q1</text>
<text x="79.6" y="189.1">Q2</text>
<text x="79.6" y="191.6">Q3</text>
<text x="218.9" y="186.5">H4</text>
<text x="218.9" y="189.1">H5</text>
<text x="218.9" y="191.6">H6</text>
<text x="234.8" y="186.1" transform="rotate(-90 234.8 186.1)">VCC</text>
<text x="244.8" y="186.5">R1</text>
<text x="244.8" y="189.1">R7</text>
<text x="244.8" y="191.6">R8</text>
<text x="79.6" y="194.2">Q4</text>
<text x="79.6" y="196.7">Q5</text>
<text x="218.9" y="194.2">H7</text>
<text x="218.9" y="196.7">H8</text>
<text x="234.4" y="196.7">/MODE_LD</text>
<text x="79.6" y="199.2">Q6</text>
<text x="79.6" y="201.8">Q7</text>
<text x="218.9" y="199.2">H9</text>
<text x="234.9" y="201.8">BLANK_RD</text>
<text x="79.6" y="204.3">Q8</text>
<text x="79.6" y="206.9">Q9</text>
<text x="218.9" y="204.3">V0</text>
<text x="218.9" y="206.9">V1</text>
<text x="218.9" y="209.4">V7</text>
<text x="69.1" y="211.9">nc</text>
<text x="69.1" y="214.5">nc</text>
<text x="218.9" y="211.9">V8</text>
<text x="218.9" y="214.5">V9</text>
<text x="69.1" y="217">nc</text>
<text x="69.1" y="219.6">nc</text>
<text x="218.9" y="219.6">LC2</text>
<text x="69.1" y="222.1">nc</text>
<text x="69.1" y="224.6">nc</text>
<text x="69.1" y="227.2">nc</text>
<text x="218.9" y="224.6">LC3</text>
<text x="69.1" y="229.7">nc</text>
<text x="69.1" y="232.3">nc</text>
<text x="234.8" y="230.6" transform="rotate(-90 234.8 230.6)">GND</text>
<text x="236.9" y="229.7">/AC_SEL</text>
<text x="69.1" y="234.8">nc</text>
<text x="77.3" y="235.7" transform="rotate(-90 77.3 235.7)">GND</text>
</g>
<text font-size="2.5" fill="#a90000" x="218.9" y="229.7">I1</text>
<g font-size="2.1" fill="#a90000">
<text x="53.8" y="75.9">3</text>
<text x="75.9" y="73.9" transform="rotate(-90 75.9 73.9)">24</text>
<text x="96.3" y="75.9">14</text>
<text x="203.7" y="75.9">1</text>
<text x="233.4" y="73.9" transform="rotate(-90 233.4 73.9)">24</text>
<text x="261.4" y="75.9">14</text>
<text x="53.8" y="78.5">4</text>
<text x="53.8" y="81">5</text>
<text x="96.3" y="78.5">15</text>
<text x="96.3" y="81">16</text>
<text x="96.3" y="83.6">17</text>
<text x="203.7" y="81">8</text>
<text x="261.4" y="78.5">15</text>
<text x="261.4" y="81">16</text>
<text x="53.8" y="86.1">6</text>
<text x="96.3" y="86.1">18</text>
<text x="96.3" y="88.6">19</text>
<text x="203" y="86.1">13</text>
<text x="261.4" y="86.1">17</text>
<text x="53.8" y="91.2">1</text>
<text x="53.8" y="93.7">2</text>
<text x="96.3" y="91.2">20</text>
<text x="203.7" y="91.2">2</text>
<text x="203.7" y="93.7">3</text>
<text x="261.4" y="91.2">19</text>
<text x="96.3" y="96.3">21</text>
<text x="96.3" y="101.3">22</text>
<text x="203.7" y="96.3">4</text>
<text x="203.7" y="98.8">5</text>
<text x="203.7" y="101.3">6</text>
<text x="261.4" y="96.3">18</text>
<text x="261.4" y="98.8">23</text>
<text x="96.3" y="106.4">23</text>
<text x="203.7" y="103.9">7</text>
<text x="53.8" y="111.5">7</text>
<text x="203" y="111.5">10</text>
<text x="203.7" y="109">9</text>
<text x="261.4" y="109">20</text>
<text x="53.1" y="119.1">10</text>
<text x="53.8" y="114">8</text>
<text x="53.8" y="116.6">9</text>
<text x="203" y="114">11</text>
<text x="203" y="119.1">21</text>
<text x="53.1" y="121.7">11</text>
<text x="53.1" y="124.2">13</text>
<text x="203" y="121.7">22</text>
<text x="75.9" y="129.8" transform="rotate(-90 75.9 129.8)">12</text>
<text x="233.4" y="127.2" transform="rotate(-90 233.4 127.2)">12</text>
<text x="334.5" y="142">2</text>
<text x="345.2" y="138.7" transform="rotate(-90 345.2 138.7)">20</text>
<text x="354.1" y="142">18</text>
<text x="334.5" y="144.5">3</text>
<text x="334.5" y="147.1">4</text>
<text x="334.5" y="149.6">5</text>
<text x="354.1" y="144.5">17</text>
<text x="354.1" y="147.1">16</text>
<text x="354.1" y="149.6">15</text>
<text x="334.5" y="152.1">6</text>
<text x="334.5" y="154.7">7</text>
<text x="354.1" y="152.1">14</text>
<text x="354.1" y="154.7">13</text>
<text x="334.5" y="157.2">8</text>
<text x="334.5" y="159.8">9</text>
<text x="354.1" y="157.2">12</text>
<text x="354.1" y="159.8">11</text>
<text x="333.8" y="167.4">19</text>
<text x="334.5" y="164.8">1</text>
<text x="345.2" y="174.2" transform="rotate(-90 345.2 174.2)">10</text>
<text x="66.5" y="182.6">2</text>
<text x="75.9" y="180.6" transform="rotate(-90 75.9 180.6)">24</text>
<text x="83.6" y="182.6">14</text>
<text x="83.6" y="185.2">23</text>
<text x="216.4" y="182.6">8</text>
<text x="216.4" y="185.2">7</text>
<text x="233.4" y="180.6" transform="rotate(-90 233.4 180.6)">24</text>
<text x="248.7" y="182.6">17</text>
<text x="248.7" y="185.2">18</text>
<text x="66.5" y="187.7">1</text>
<text x="83.6" y="187.7">22</text>
<text x="83.6" y="190.2">15</text>
<text x="216.4" y="187.7">6</text>
<text x="216.4" y="190.2">5</text>
<text x="248.7" y="187.7">19</text>
<text x="248.7" y="190.2">20</text>
<text x="83.6" y="192.8">16</text>
<text x="83.6" y="195.3">21</text>
<text x="83.6" y="197.9">20</text>
<text x="216.4" y="192.8">4</text>
<text x="216.4" y="195.3">3</text>
<text x="216.4" y="197.9">2</text>
<text x="248.7" y="195.3">22</text>
<text x="83.6" y="200.4">17</text>
<text x="83.6" y="202.9">18</text>
<text x="216.4" y="202.9">1</text>
<text x="248.7" y="200.4">23</text>
<text x="83.6" y="205.5">19</text>
<text x="215.7" y="205.5">10</text>
<text x="215.7" y="208">11</text>
<text x="66.5" y="210.6">3</text>
<text x="66.5" y="213.1">4</text>
<text x="66.5" y="215.6">5</text>
<text x="215.7" y="210.6">13</text>
<text x="216.4" y="213.1">9</text>
<text x="66.5" y="218.2">6</text>
<text x="66.5" y="220.7">7</text>
<text x="215.7" y="218.2">14</text>
<text x="66.5" y="223.3">8</text>
<text x="66.5" y="225.8">9</text>
<text x="215.7" y="223.3">15</text>
<text x="65.8" y="228.3">10</text>
<text x="65.8" y="230.9">11</text>
<text x="65.8" y="233.4">13</text>
<text x="215.7" y="228.3">16</text>
<text x="233.4" y="233.9" transform="rotate(-90 233.4 233.9)">12</text>
<text x="248.7" y="228.3">21</text>
<text x="75.9" y="239" transform="rotate(-90 75.9 239)">12</text>
</g>
<g font-size="2.1" fill="#840000">
<text x="301" y="262">Chip</text>
<text x="301" y="259">PCB</text>
<text x="306.8" y="259">PLC-1001,</text>
<text x="307.2" y="262">numbers</text>
<text x="318" y="262">U1-U42</text>
<text x="320.6" y="259">assembly</text>
<text x="328.6" y="262">=</text>
<text x="331.8" y="262">docs/architecture/CHIPS.md;</text>
<text x="332.2" y="259">PLC-2001</text>
<text x="366.4" y="262">decoupling</text>
<text x="379.9" y="262">Cn</text>
<text x="384.1" y="262">goes</text>
<text x="390.6" y="262">with</text>
<text x="396.4" y="262">Un</text>
<text x="301" y="268.2">Placard</text>
<text x="301" y="265">Generated</text>
<text x="311.3" y="268.2">computer</text>
<text x="313.5" y="265">by</text>
<text x="317.3" y="265">src/scripts/gen_kicad_schematic.py;</text>
<text x="360.2" y="265">plan</text>
<text x="366.4" y="265">in</text>
<text x="369.8" y="265">docs/hardware/SCHEMATIC_PLAN.md</text>
<text x="301" y="273.7">File:</text>
<text x="301" y="271">Sheet:</text>
<text x="307.1" y="273.7">video_timing.kicad_sch</text>
<text x="309.2" y="271">/Video</text>
<text x="318.1" y="271">timing/</text>
<text x="301" y="281.1">Size:</text>
<text x="307.6" y="281.1">A3</text>
<text x="323" y="281.1">Date:</text>
<text x="330" y="281.1">2026-11-03</text>
<text x="386" y="281.3">Rev:</text>
<text x="392.4" y="281.3">A</text>
<text x="301" y="283.9">KiCad</text>
<text x="308.7" y="283.9">E.D.A.</text>
<text x="316.3" y="283.9">9.0.8</text>
<text x="386" y="283.9">Id:</text>
<text x="390.1" y="283.9">8/11</text>
</g>
<g font-size="1.8" fill="#840000">
<text x="35" y="11.9">1</text>
<text x="85" y="11.9">2</text>
<text x="135" y="11.9">3</text>
<text x="185" y="11.9">4</text>
<text x="235" y="11.9">5</text>
<text x="285" y="11.9">6</text>
<text x="335" y="11.9">7</text>
<text x="385" y="11.9">8</text>
<text x="10.3" y="35.9">A</text>
<text x="408.3" y="35.9">A</text>
<text x="10.3" y="85.9">B</text>
<text x="408.2" y="85.9">B</text>
<text x="10.3" y="135.9">C</text>
<text x="408.2" y="135.9">C</text>
<text x="10.3" y="185.9">D</text>
<text x="408.2" y="185.9">D</text>
<text x="10.3" y="235.9">E</text>
<text x="408.3" y="235.9">E</text>
<text x="10.3" y="285.9">F</text>
<text x="35" y="286.9">1</text>
<text x="85" y="286.9">2</text>
<text x="135" y="286.9">3</text>
<text x="185" y="286.9">4</text>
<text x="235" y="286.9">5</text>
<text x="285" y="286.9">6</text>
<text x="335" y="286.9">7</text>
<text x="385" y="286.9">8</text>
<text x="408.3" y="285.9">F</text>
</g>
</svg>
